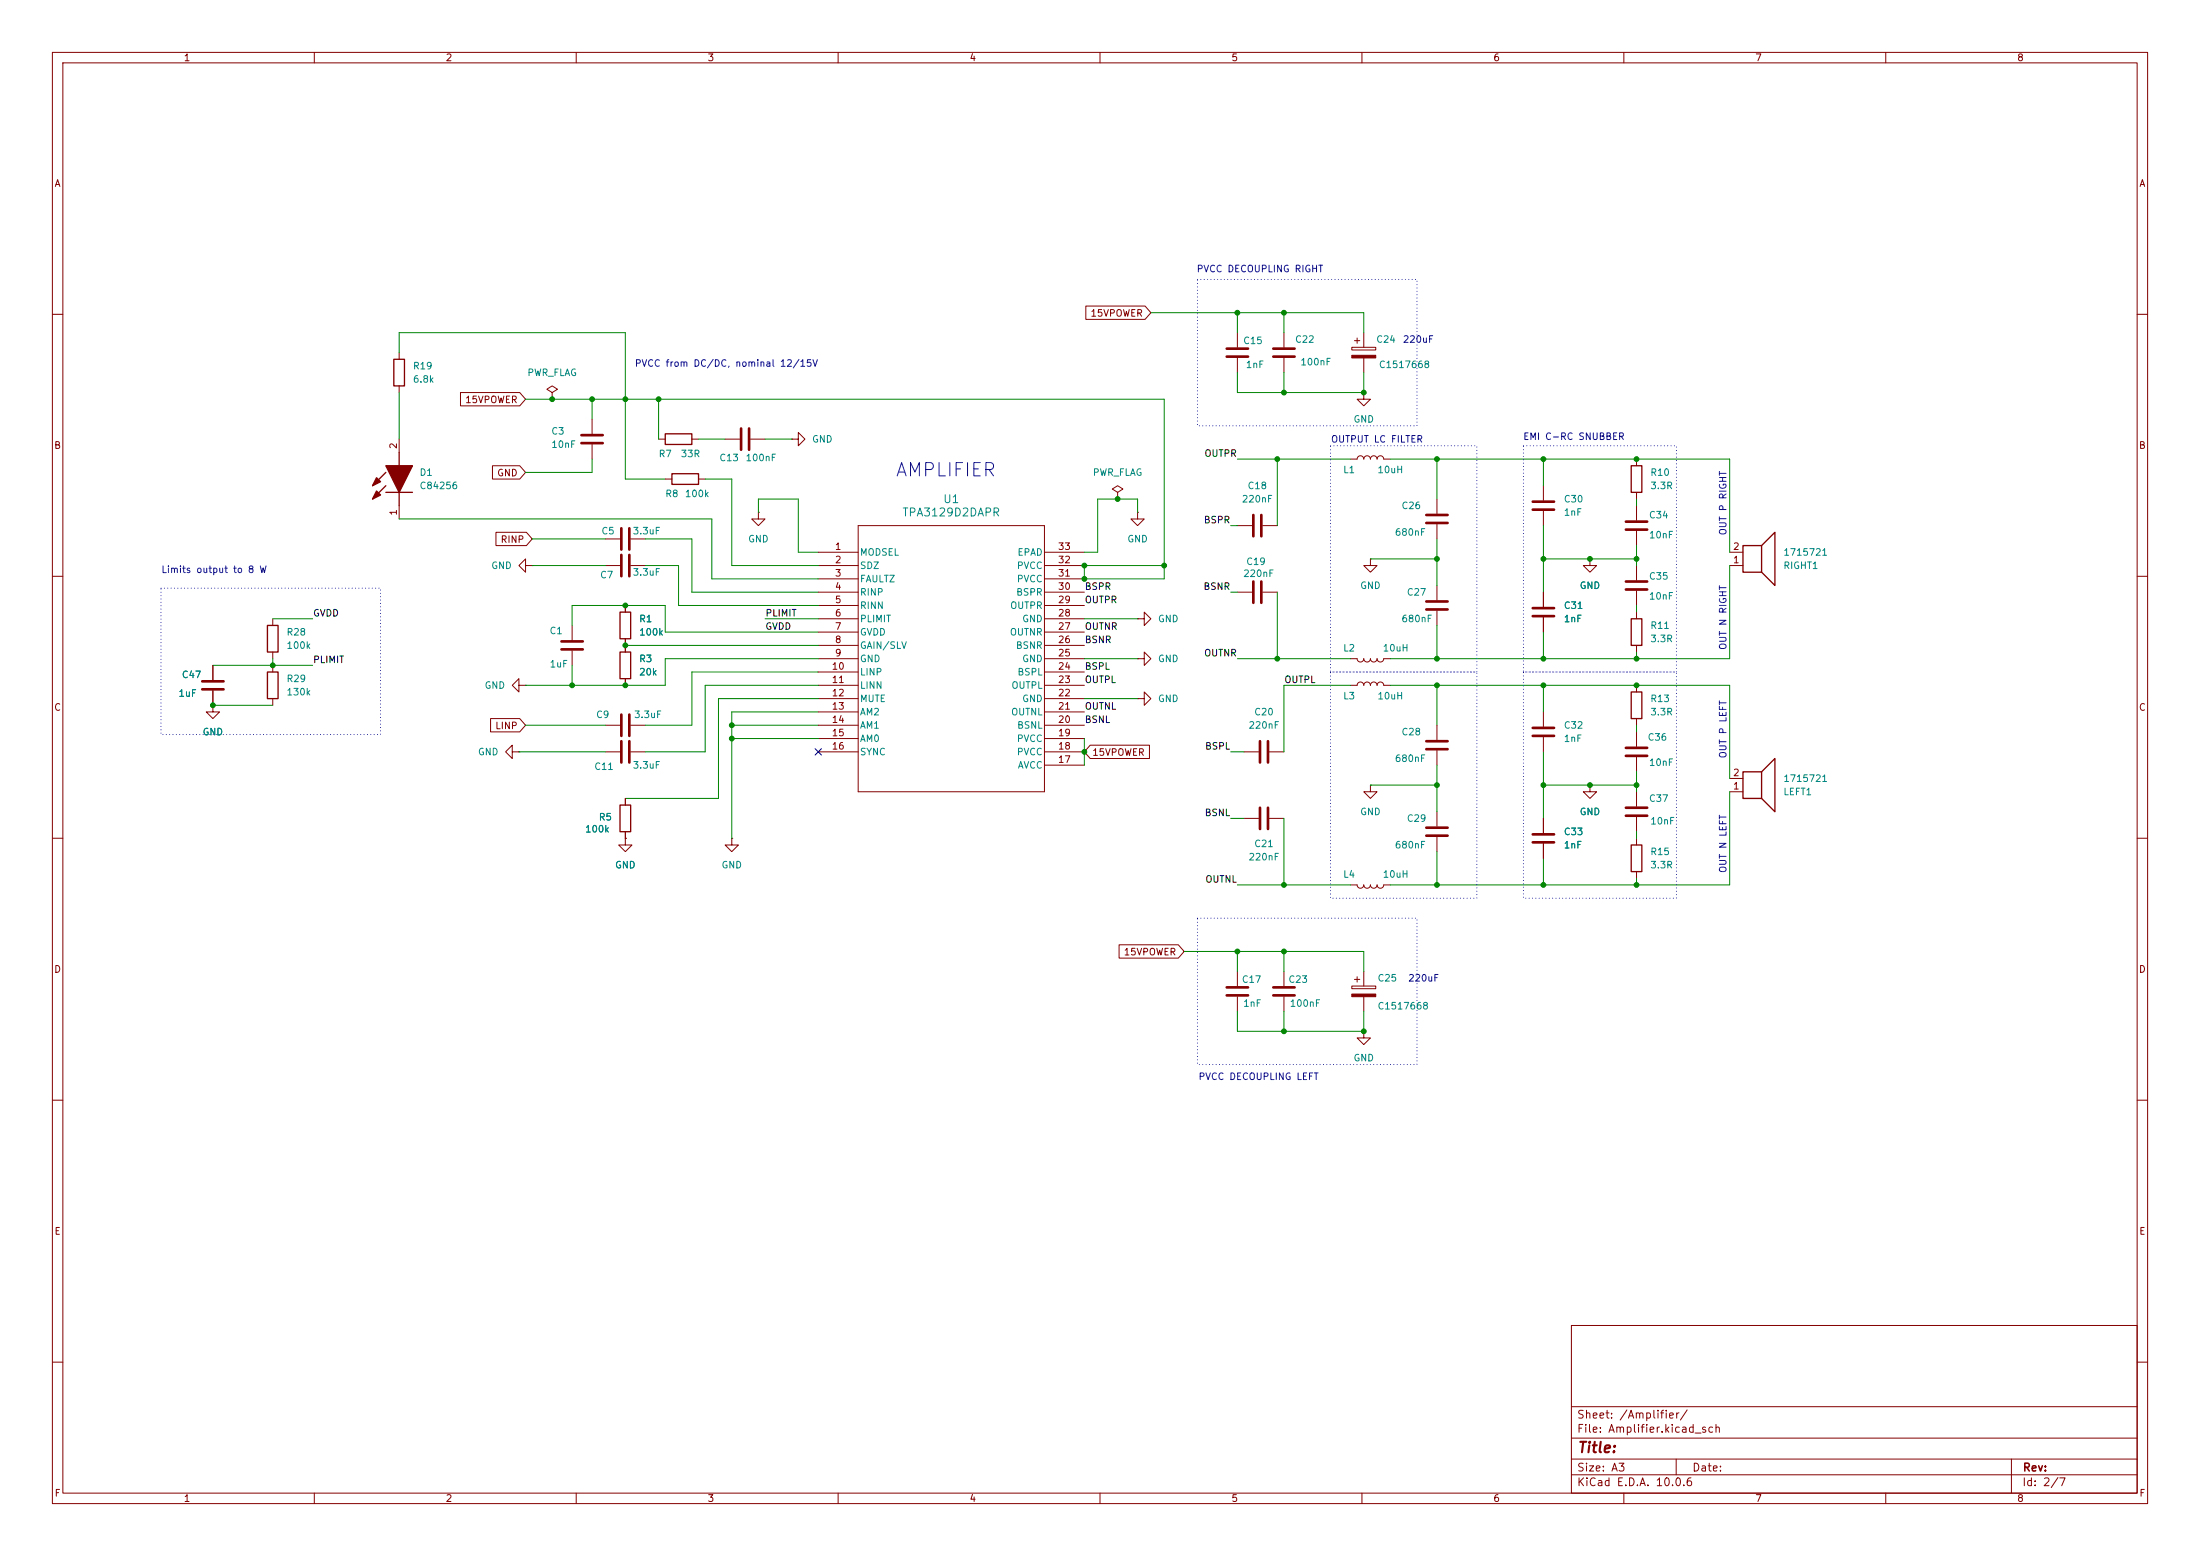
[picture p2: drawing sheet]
<svg xmlns="http://www.w3.org/2000/svg" width="420mm" height="297mm" viewBox="0 0 420 297" stroke-linecap="round" stroke-linejoin="round" font-family="sans-serif">
<g fill="none" stroke="#840000" stroke-width=".19">
<path d="M10 10h400v277h-400zM12 12h396v273h-396zM60 10v2M110 10v2M160 10v2M210 10v2M260 10v2M310 10v2M360 10v2M207.3 58.4h11.3l1.1 1.3-1.1 1.3h-11.3zM10 60h2M76.2 67.3v1.3"/>
<path d="M76.2 73.7v1.2M87.9 74.9h11.3l1.1 1.3-1.1 1.3h-11.3zM105.4 74.9l1-.6-1-.6-1 .6 1 .6v1.3M105.4 76.2h.1M236.2 63.5v2.8M236.2 68.3v2.8M245.1 63.5v2.8M245.1 68.3v2.8M258.1 66.3h4.5v.5h-4.5zM258.6 65h1M259.1 64.5v1M260.3 74.9v1.3h1.3l-1.3 1.3-1.2-1.3h1.2"/>
<path d="M260.3 74.9h.1M260.3 63.5v2.8M260.3 68.3v2.8M408 60h2M76.2 83.8v2.6M76.2 96.5v2.6M94 88.9h5.2l1.1 1.3-1.1 1.2h-5.2zM113 80v2.8M113 84.8v2.8M125.7 83.8h1.3M127 91.4h1.3M132.1 83.8h1.2"/>
<path d="M133.3 91.4h1.3M138.4 83.8h2.8M143.3 83.8h2.7M144.8 97.8v1.3h1.2l-1.2 1.2-1.3-1.2h1.3M144.8 97.8h.1M151.1 83.8h1.3v-1.2l1.3 1.2-1.3 1.3v-1.3M151.1 83.8h.1M213.4 94l1-.7-1-.6-1.1 .6 1.1 .7v1.3M213.4 95.3h.1M217.2 97.8v1.3h1.2l-1.2 1.2-1.3-1.2h1.3M217.2 97.8h.1M257.8 87.6h1.3a.64 .64 0 0 1 .6-.6 .64 .64 0 0 1 .6 .6 .64 .64 0 0 1 .7-.6 .64 .64 0 0 1 .6 .6 .64 .64 0 0 1 .7-.6 .64 .64 0 0 1 .6 .6 .64 .64 0 0 1 .6-.6 .64 .64 0 0 1 .7 .6h1.2"/>
<path d="M274.3 95.3v2.7M294.6 92.7v2.8M294.6 97.5v2.8M312.4 87.6v1.3M312.4 94v1.3M312.4 96.5v2.8M10 110h2M52.1 118.1v1.3M94.7 101.6h5.8l1.1 1.3-1.1 1.2h-5.8zM100.3 108v-1.3l-1.2 1.3 1.2 1.2v-1.2h1.3M101.6 108h.1M109.2 119.4v2.8"/>
<path d="M115.6 108h2.8M115.6 102.9h2.8M119.4 115.6v1.2M120.4 108h2.8M120.4 102.9h2.8M156.2 108h7.6M156.2 105.4h7.6M156.2 113h7.6M156.2 115.6h7.6M156.2 110.5h7.6M156.2 118.1h7.6M163.8 100.3h35.6v50.8h-35.6z"/>
<path d="M199.4 108h7.6M199.4 105.4h7.6M199.4 113h7.6M199.4 115.6h7.6M199.4 110.5h7.6M199.4 118.1h7.6M217.2 118.1h1.2v-1.3l1.3 1.3-1.3 1.3v-1.3M217.2 118.1h.1M236.2 113h2.8M236.2 100.3h2.8M241 113h2.8M241 100.3h2.8"/>
<path d="M261.6 106.7v1.3h1.3l-1.3 1.2-1.3-1.2h1.3M261.6 106.7h.1M274.3 100.1v2.8M274.3 111.8v2.8M274.3 116.6v2.8M294.6 113v2.8M294.6 117.9v2.8M303.5 106.7v1.3h1.3l-1.3 1.2-1.2-1.2h1.2M303.5 106.7h.1M312.4 101.3v2.8M312.4 108v2.7M312.4 112.8v2.8"/>
<path d="M312.4 116.8v1.3M330.2 108h2.5M330.2 105.4h2.5M408 110h2M40.6 134.6v1.3h1.3l-1.3 1.3-1.2-1.3h1.2M40.6 134.6h.1M40.6 127v2.8M40.6 131.8v2.8M52.1 124.5v1.2M52.1 127v1.3M52.1 133.4v1.2M93.7 137.2h5.5l1.1 1.2-1.1 1.3h-5.5z"/>
<path d="M99.1 130.8v-1.3l-1.3 1.3 1.3 1.3v-1.3h1.2M100.3 130.8h.1M109.2 124.2v2.8M115.6 138.4h2.8M119.4 121.9v2.6M119.4 129.5v1.3M120.4 138.4h2.8M156.2 130.8h7.6M156.2 125.7h7.6M156.2 138.4h7.6M156.2 120.7h7.6M156.2 135.9h7.6"/>
<path d="M156.2 123.2h7.6M156.2 128.3h7.6M156.2 133.4h7.6M199.4 130.8h7.6M199.4 125.7h7.6M199.4 138.4h7.6M199.4 120.7h7.6M199.4 135.9h7.6M199.4 123.2h7.6M199.4 128.3h7.6M199.4 133.4h7.6M217.2 133.4h1.2v-1.3l1.3 1.3-1.3 1.2v-1.2"/>
<path d="M217.2 133.4h.1M217.2 125.7h1.2v-1.2l1.3 1.2-1.3 1.3v-1.3M217.2 125.7h.1M257.8 130.8h1.3a.64 .64 0 0 1 .6-.6 .64 .64 0 0 1 .6 .6 .64 .64 0 0 1 .7-.6 .64 .64 0 0 1 .6 .6 .64 .64 0 0 1 .7-.6 .64 .64 0 0 1 .6 .6 .64 .64 0 0 1 .6-.6 .64 .64 0 0 1 .7 .6h1.2M257.8 125.7h1.3a.64 .64 0 0 0 .6 .7 .64 .64 0 0 0 .6-.7 .64 .64 0 0 0 .7 .7 .64 .64 0 0 0 .6-.7 .64 .64 0 0 0 .7 .7 .64 .64 0 0 0 .6-.7 .64 .64 0 0 0 .6 .7 .64 .64 0 0 0 .7-.7h1.2M274.3 138.4v2.8M294.6 135.9v2.8M312.4 123.2v1.3M312.4 130.8v1.3M312.4 137.2v1.2M312.4 139.7v2.8M10 160h2"/>
<path d="M97.8 143.5v-1.3l-1.3 1.3 1.3 1.3v-1.3h1.3M99.1 143.5h.1M115.6 143.5h2.8M119.4 152.4v1.3M119.4 158.8v1.2M120.4 143.5h2.8M156.2 143.5h7.6M156.2 141h7.6M199.4 143.5h7.6M199.4 141h7.6M199.4 146.1h7.6M208.1 142.2h11.3v2.6h-11.3l-1.1-1.3z"/>
<path d="M237.5 143.5h2.8M237.5 156.2h2.8M242.3 143.5h2.8M242.3 156.2h2.8M261.6 149.9v1.2h1.3l-1.3 1.3-1.3-1.3h1.3M261.6 149.9h.1M274.3 143.3v2.8M274.3 154.9v2.8M274.3 159.8v2.8M294.6 140.7v2.8M294.6 156.2v2.8M303.5 149.9v1.2h1.3l-1.3 1.3-1.2-1.3h1.2"/>
<path d="M303.5 149.9h.1M312.4 144.5v2.8M312.4 151.1v2.8M312.4 156v2.8M330.2 151.1h2.5M330.2 148.6h2.5M408 160h2M119.4 160v1.3h1.2l-1.2 1.3-1.3-1.3h1.3M119.4 160h.1M139.7 160v1.3h1.3l-1.3 1.3-1.3-1.3h1.3M139.7 160h.1M257.8 168.9h1.3a.64 .64 0 0 0 .6 .6 .64 .64 0 0 0 .6-.6 .64 .64 0 0 0 .7 .6 .64 .64 0 0 0 .6-.6 .64 .64 0 0 0 .7 .6 .64 .64 0 0 0 .6-.6 .64 .64 0 0 0 .6 .6 .64 .64 0 0 0 .7-.6h1.2"/>
<path d="M294.6 161v2.8M312.4 160v1.3M312.4 166.4v1.2M213.6 180.3h11.3l1.2 1.3-1.2 1.3h-11.3zM236.2 185.4v2.8M236.2 190.2v2.8M245.1 185.4v2.8M245.1 190.2v2.8M258.1 188.2h4.5v.5h-4.5zM258.6 186.9h1M259.1 186.4v1.1M260.3 196.9v1.2h1.3l-1.3 1.3-1.2-1.3h1.2"/>
<path d="M260.3 196.9h.1M260.3 185.4v2.8M260.3 190.2v2.8M10 210h2M408 210h2M300 253h108v32h-108zM10 260h2M300 278.5h108M300 274.5h108M300 268.5h108M320 278.5v3M384 278.5v6.5"/>
<path d="M408 260h2M60 285v2M110 285v2M160 285v2M210 285v2M260 285v2M300 281.5h108M310 285v2M360 285v2"/>
</g>
<g fill="none" stroke="#840000" stroke-width=".51">
<path d="M234.2 66.5h4.1M234.2 68.1h4.1M243.1 66.5h4M243.1 68.1h4M111 83.1h4.1M111 84.6h4.1M141.5 81.8v4.1M143 81.8v4.1M239.3 98.3v4.1M240.8 98.3v4.1M272.3 98.3h4.1M272.3 99.8h4.1"/>
<path d="M292.6 95.8h4.1M292.6 97.3h4.1M310.4 99.6h4.1M118.6 100.8v4.1M118.6 105.9v4.1M120.1 100.8v4.1M120.1 105.9v4.1M239.3 111v4.1M240.8 111v4.1M272.3 114.8h4.1M272.3 116.3h4.1M292.6 116.1h4.1"/>
<path d="M292.6 117.6h4.1M310.4 111h4.1M310.4 112.5h4.1M310.4 101.1h4.1M38.6 130h4.1M38.6 131.6h4.1M107.2 122.4h4.1M107.2 124h4.1M118.6 136.4v4.1M120.1 136.4v4.1M292.6 138.9h4.1M118.6 141.5v4"/>
<path d="M120.1 141.5v4M240.5 141.5v4M240.5 154.2v4M242.1 141.5v4M242.1 154.2v4M272.3 141.5h4.1M272.3 143h4.1M272.3 158h4.1M272.3 159.5h4.1M292.6 140.5h4.1M292.6 159.3h4.1M310.4 142.7h4.1"/>
<path d="M310.4 144.3h4.1M310.4 154.2h4.1M310.4 155.7h4.1M292.6 160.8h4.1M234.2 188.5h4.1M234.2 190h4.1M243.1 188.5h4M243.1 190h4"/>
</g>
<g fill="none" stroke="#840000" stroke-width=".25">
<path d="M75.2 68.6h2v5.1h-2zM73.7 94h5M73.7 92.7l-2.6 2.6M73.7 90.2l-2.6 2.5M76.2 86.4v2.5M76.2 94v2.5M127 82.8h5.1v2h-5.1zM128.3 90.4h5v2.1h-5zM311.4 88.9h2v5.1h-2zM51.1 119.4h2v5.1h-2zM118.4 116.8h2v5.1h-2zM311.4 118.1h2v5.1h-2z"/>
<path d="M332.7 104.1h3.6v5.1h-3.6zM336.3 104.1l2.5-2.5v10.2l-2.5-2.6M51.1 128.3h2v5.1h-2zM118.4 124.5h2v5h-2zM311.4 132.1h2v5.1h-2zM118.4 153.7h2v5.1h-2zM332.7 147.3h3.6v5.1h-3.6zM336.3 147.3l2.5-2.5v10.1l-2.5-2.5M311.4 161.3h2v5.1h-2z"/>
</g>
<g fill="#840000" stroke="#840000" stroke-width=".25">
<path d="M73.7 88.9h5l-2.5 5.1z"/>
<path d="M71.9 93.7l.7 .8-1.5 .8z"/>
<path d="M71.9 91.2l.7 .7-1.5 .8z"/>
</g>
<g fill="#840000" stroke="#840000" stroke-width=".19">
<path d="M258.1 67.8h4.5v.5h-4.5z"/>
<path d="M258.1 189.7h4.5v.5h-4.5z"/>
</g>
<g fill="none" stroke="#008400" stroke-width=".19">
<path d="M219.7 59.7h40.6v3.8M236.2 59.7v3.8M245.1 59.7v3.8M76.2 67.3v-3.8h43.2v27.9h7.6M76.2 74.9v8.9M100.3 76.2h121.9v34.3h-15.2v-2.5h15.2M113 76.2v3.8M125.7 76.2v7.6M236.2 71.1v3.8h24.1v-3.8M245.1 71.1v3.8M76.2 99.1h59.7v11.4h20.3M113 87.6v2.6h-12.7"/>
<path d="M133.3 83.8h5.1M134.6 91.4h5.1v16.6h16.5M144.8 97.8v-2.5h7.6v10.1h3.8M146 83.8h5.1M217.2 97.8v-2.5h-7.7v10.1h-2.5M236.2 87.6h21.6M243.8 87.6v12.7M265.4 87.6h64.8v17.8M274.3 87.6v7.7M294.6 87.6v5.1M312.4 95.3v1.2M52.1 118.1h7.6"/>
<path d="M101.6 108h14M101.6 102.9h14M109.2 119.4v-3.8h17.8v5.1h29.2M123.2 108h6.3v7.6h26.7M123.2 102.9h8.9v10.1h24.1M146 118.1h10.2M207 118.1h10.2M234.9 113h1.3M234.9 100.3h1.3M243.8 113v12.7M261.6 106.7h12.7M274.3 102.9v8.9"/>
<path d="M274.3 119.4v6.3M294.6 100.3v12.7M294.6 106.7h17.8M312.4 104.1v3.9M312.4 115.6v1.2M330.2 108v17.7h-64.8M40.6 127h19.1M40.6 134.6h11.5M52.1 125.7v1.3M100.3 138.4h15.3M109.2 127v3.8M119.4 123.2h36.8"/>
<path d="M139.7 138.4h16.5M156.2 128.3h-24.1v10.1h-8.9M156.2 133.4h-19v19h-17.8M156.2 125.7h-29.2v5.1h-26.7M156.2 130.8h-21.6v12.7h-11.4M156.2 135.9h-16.5v24.1M207 125.7h10.2M207 133.4h10.2M236.2 125.7h21.6M257.8 130.8h-12.7v12.7M265.4 130.8h64.8v17.8M274.3 130.8v7.6"/>
<path d="M294.6 120.7v5M294.6 130.8v5.1M312.4 124.5v1.2M312.4 138.4v1.3M99.1 143.5h16.5M139.7 141h16.5M207 141v5.1M234.9 143.5h2.6M234.9 156.2h2.6M245.1 156.2v12.7M261.6 149.9h12.7M274.3 146.1v8.8"/>
<path d="M294.6 143.5v12.7M294.6 149.9h17.8M312.4 147.3v3.8M312.4 158.8v1.2M330.2 151.1v17.8h-64.8M236.2 168.9h21.6M274.3 162.6v6.3M294.6 163.8v5.1M312.4 167.6v1.3M226.1 181.6h34.2v3.8M236.2 181.6v3.8M236.2 193v3.9h24.1v-3.9"/>
<path d="M245.1 181.6v3.8M245.1 193v3.9"/>
</g>
<path d="M155.6 142.9l1.2 1.2M156.8 142.9l-1.2 1.2" fill="none" stroke="#000084" stroke-width=".19"/>
<path d="M228.6 53.3h41.9v28h-41.9zM254 85.1h27.9v43.2h-27.9zM290.8 85.1h29.2v43.2h-29.2zM30.7 112.3h41.9v27.9h-41.9zM254 128.3h27.9v43.2h-27.9zM290.8 128.3h29.2v43.2h-29.2zM228.6 175.3h41.9v27.9h-41.9z" fill="none" stroke="#0000c2" stroke-width=".19" stroke-dasharray="0 .6"/>
<g fill="#008400" stroke="#008400" stroke-width=".19">
<circle cx="119.4" cy="76.2" r=".46"/>
<circle cx="125.7" cy="76.2" r=".46"/>
<circle cx="113" cy="76.2" r=".46"/>
<circle cx="105.4" cy="76.2" r=".46"/>
<circle cx="245.1" cy="59.7" r=".46"/>
<circle cx="236.2" cy="59.7" r=".46"/>
<circle cx="207" cy="110.5" r=".46"/>
<circle cx="207" cy="108" r=".46"/>
<circle cx="243.8" cy="87.6" r=".46"/>
<circle cx="243.8" cy="125.7" r=".46"/>
<circle cx="213.4" cy="95.3" r=".46"/>
<circle cx="222.2" cy="108" r=".46"/>
<circle cx="119.4" cy="115.6" r=".46"/>
<circle cx="119.4" cy="123.2" r=".46"/>
<circle cx="139.7" cy="141" r=".46"/>
<circle cx="119.4" cy="130.8" r=".46"/>
<circle cx="40.6" cy="134.6" r=".46"/>
<circle cx="52.1" cy="127" r=".46"/>
<circle cx="109.2" cy="130.8" r=".46"/>
<circle cx="139.7" cy="138.4" r=".46"/>
<circle cx="245.1" cy="196.9" r=".46"/>
<circle cx="274.3" cy="168.9" r=".46"/>
<circle cx="245.1" cy="181.6" r=".46"/>
<circle cx="236.2" cy="181.6" r=".46"/>
<circle cx="260.3" cy="196.9" r=".46"/>
<circle cx="294.6" cy="168.9" r=".46"/>
<circle cx="260.3" cy="74.9" r=".46"/>
<circle cx="274.3" cy="87.6" r=".46"/>
<circle cx="274.3" cy="106.7" r=".46"/>
<circle cx="245.1" cy="74.9" r=".46"/>
<circle cx="207" cy="143.5" r=".46"/>
<circle cx="245.1" cy="168.9" r=".46"/>
<circle cx="274.3" cy="149.9" r=".46"/>
<circle cx="303.5" cy="149.9" r=".46"/>
<circle cx="312.4" cy="168.9" r=".46"/>
<circle cx="312.4" cy="149.9" r=".46"/>
<circle cx="312.4" cy="130.8" r=".46"/>
<circle cx="294.6" cy="130.8" r=".46"/>
<circle cx="312.4" cy="125.7" r=".46"/>
<circle cx="294.6" cy="149.9" r=".46"/>
<circle cx="274.3" cy="130.8" r=".46"/>
<circle cx="274.3" cy="125.7" r=".46"/>
<circle cx="303.5" cy="106.7" r=".46"/>
<circle cx="312.4" cy="106.7" r=".46"/>
<circle cx="312.4" cy="87.6" r=".46"/>
<circle cx="294.6" cy="87.6" r=".46"/>
<circle cx="294.6" cy="125.7" r=".46"/>
<circle cx="294.6" cy="106.7" r=".46"/>
</g>
<text font-size="2.5" fill="#0000c2" x="170.8" y="91.6">AMPLIFIER</text>
<text font-size="2" fill="#840000" x="301" y="277.8">Title:</text>
<g font-size="1.5" fill="#008484">
<text x="172.1" y="98.9">TPA3129D2DAPR</text>
<text x="179.9" y="96.4">U1</text>
</g>
<g font-size="1.5" fill="#840000">
<text x="300.9" y="273.8">File: Amplifier.kicad_sch</text>
<text x="300.9" y="271.1">Sheet: /Amplifier/</text>
<text x="300.9" y="281.2">Size: A3</text>
<text x="322.9" y="281.2">Date:</text>
<text x="386" y="281.2">Rev:</text>
<text x="300.9" y="284">KiCad E.D.A. 10.0.6</text>
<text x="385.9" y="284">Id: 2/7</text>
</g>
<g font-size="1.3" fill="#840000">
<text x="35" y="12">1</text>
<text x="85" y="12">2</text>
<text x="135" y="12">3</text>
<text x="185" y="12">4</text>
<text x="235" y="12">5</text>
<text x="285" y="12">6</text>
<text x="335" y="12">7</text>
<text x="385" y="12">8</text>
<text x="10.3" y="36">A</text>
<text x="408.3" y="36">A</text>
<text x="208.1" y="60.7">15VPOWER</text>
<text x="88.7" y="77.3">15VPOWER</text>
<text x="10.2" y="86">B</text>
<text x="76.1" y="85.8" transform="rotate(-90 76.1 85.8)">2</text>
<text x="408.2" y="86">B</text>
<text x="94.8" y="91.2">GND</text>
<text x="76.1" y="98.5" transform="rotate(-90 76.1 98.5)">1</text>
<text x="95.5" y="103.9">RINP</text>
<text x="159.3" y="105.3">1</text>
<text x="159.3" y="107.8">2</text>
<text x="201.9" y="107.8">32</text>
<text x="201.9" y="105.3">33</text>
<text x="330.7" y="107.8">1</text>
<text x="330.7" y="105.3">2</text>
<text x="159.3" y="110.4">3</text>
<text x="159.3" y="112.9">4</text>
<text x="201.9" y="112.9">30</text>
<text x="201.9" y="110.4">31</text>
<text x="159.3" y="115.4">5</text>
<text x="159.3" y="118">6</text>
<text x="201.9" y="115.4">29</text>
<text x="201.9" y="118">28</text>
<text x="159.3" y="120.5">7</text>
<text x="159.3" y="123.1">8</text>
<text x="159.3" y="125.6">9</text>
<text x="201.9" y="125.6">25</text>
<text x="201.9" y="123.1">26</text>
<text x="201.9" y="120.5">27</text>
<text x="158.7" y="128.1">10</text>
<text x="158.7" y="130.7">11</text>
<text x="201.9" y="130.7">23</text>
<text x="201.9" y="128.1">24</text>
<text x="10.2" y="136">C</text>
<text x="158.7" y="133.2">12</text>
<text x="158.7" y="135.8">13</text>
<text x="201.9" y="135.8">21</text>
<text x="201.9" y="133.2">22</text>
<text x="408.2" y="136">C</text>
<text x="94.4" y="139.5">LINP</text>
<text x="158.7" y="138.3">14</text>
<text x="158.7" y="140.8">15</text>
<text x="158.7" y="143.4">16</text>
<text x="201.9" y="143.4">18</text>
<text x="201.9" y="140.8">19</text>
<text x="201.9" y="138.3">20</text>
<text x="201.9" y="145.9">17</text>
<text x="208.4" y="144.6">15VPOWER</text>
<text x="330.7" y="148.5">2</text>
<text x="330.7" y="151">1</text>
<text x="10.2" y="186">D</text>
<text x="214.4" y="182.7">15VPOWER</text>
<text x="408.2" y="186">D</text>
<text x="10.3" y="236">E</text>
<text x="408.3" y="236">E</text>
<text x="10.3" y="286">F</text>
<text x="35" y="287">1</text>
<text x="85" y="287">2</text>
<text x="135" y="287">3</text>
<text x="185" y="287">4</text>
<text x="235" y="287">5</text>
<text x="285" y="287">6</text>
<text x="335" y="287">7</text>
<text x="385" y="287">8</text>
<text x="408.3" y="286">F</text>
</g>
<g font-size="1.3" fill="#0000c2">
<text x="228.3" y="52.3">PVCC DECOUPLING RIGHT</text>
<text x="267.7" y="65.7">220uF</text>
<text x="121.1" y="70.3">PVCC from DC/DC, nominal 12/15V</text>
<text x="254" y="84.8">OUTPUT LC FILTER</text>
<text x="290.7" y="84.3">EMI C-RC SNUBBER</text>
<text x="329.9" y="102.3" transform="rotate(-90 329.9 102.3)">OUT P RIGHT</text>
<text x="30.7" y="109.7">Limits output to 8 W</text>
<text x="329.9" y="124.2" transform="rotate(-90 329.9 124.2)">OUT N RIGHT</text>
<text x="329.9" y="144.9" transform="rotate(-90 329.9 144.9)">OUT P LEFT</text>
<text x="329.9" y="166.7" transform="rotate(-90 329.9 166.7)">OUT N LEFT</text>
<text x="268.7" y="187.7">220uF</text>
<text x="228.7" y="206.4">PVCC DECOUPLING LEFT</text>
</g>
<g font-size="1.3" fill="#008484">
<text x="237.2" y="66">C15</text>
<text x="247.1" y="65.7">C22</text>
<text x="262.6" y="65.7">C24</text>
<text x="78.7" y="70.8">R19</text>
<text x="237.7" y="70.6">1nF</text>
<text x="248.1" y="70.1">100nF</text>
<text x="263.1" y="70.6">C1517668</text>
<text x="78.7" y="73.4">6.8k</text>
<text x="100.6" y="72.1">PWR_FLAG</text>
<text x="105.1" y="83.3">C3</text>
<text x="258.3" y="81">GND</text>
<text x="105.1" y="85.8">10nF</text>
<text x="125.6" y="87.6">R7</text>
<text x="129.9" y="87.6">33R</text>
<text x="137.2" y="88.3">C13</text>
<text x="142.2" y="88.3">100nF</text>
<text x="154.9" y="84.8">GND</text>
<text x="80" y="91.1">D1</text>
<text x="80" y="93.7">C84256</text>
<text x="126.9" y="95.2">R8</text>
<text x="130.6" y="95.2">100k</text>
<text x="208.5" y="91.1">PWR_FLAG</text>
<text x="238.1" y="93.7">C18</text>
<text x="256.3" y="90.6">L1</text>
<text x="262.9" y="90.6">10uH</text>
<text x="314.9" y="91.1">R10</text>
<text x="314.9" y="93.7">3.3R</text>
<text x="237" y="96.2">220nF</text>
<text x="267.4" y="97.5">C26</text>
<text x="298.4" y="96.2">C30</text>
<text x="298.4" y="98.8">1nF</text>
<text x="314.7" y="99.3">C34</text>
<text x="114.7" y="102.3">C5</text>
<text x="120.7" y="102.3">3.3uF</text>
<text x="142.7" y="103.8">GND</text>
<text x="164.1" y="106.4">MODSEL</text>
<text x="194.1" y="106.4">EPAD</text>
<text x="215.1" y="103.8">GND</text>
<text x="266.2" y="102.6">680nF</text>
<text x="314.7" y="103.1">10nF</text>
<text x="340.3" y="106.4">1715721</text>
<text x="93.7" y="108.9">GND</text>
<text x="114.5" y="110.7">C7</text>
<text x="120.7" y="110.2">3.3uF</text>
<text x="164.1" y="108.9">SDZ</text>
<text x="164.1" y="111.5">FAULTZ</text>
<text x="164.1" y="114">RINP</text>
<text x="193.9" y="114">BSPR</text>
<text x="194" y="111.5">PVCC</text>
<text x="194" y="108.9">PVCC</text>
<text x="237.2" y="110.4">220nF</text>
<text x="237.8" y="108.2">C19</text>
<text x="259.6" y="112.7">GND</text>
<text x="268.5" y="114">C27</text>
<text x="301.5" y="112.7">GND</text>
<text x="314.7" y="110.9">C35</text>
<text x="340.3" y="108.9">RIGHT1</text>
<text x="121.9" y="119.1">R1</text>
<text x="164.1" y="116.5">RINN</text>
<text x="164.1" y="119.1">PLIMIT</text>
<text x="192.7" y="116.5">OUTPR</text>
<text x="195" y="119.1">GND</text>
<text x="221" y="119.1">GND</text>
<text x="267.4" y="119.1">680nF</text>
<text x="298.4" y="116.5">C31</text>
<text x="298.4" y="119.1">1nF</text>
<text x="314.7" y="114.8">10nF</text>
<text x="54.6" y="121.6">R28</text>
<text x="54.6" y="124.2">100k</text>
<text x="104.8" y="121.4">C1</text>
<text x="121.9" y="121.6">100k</text>
<text x="164.1" y="121.6">GVDD</text>
<text x="164.1" y="124.2">GAIN/SLV</text>
<text x="192.7" y="121.6">OUTNR</text>
<text x="193.8" y="124.2">BSNR</text>
<text x="256.3" y="124.7">L2</text>
<text x="263.9" y="124.7">10uH</text>
<text x="314.9" y="120.3">R11</text>
<text x="314.9" y="122.9">3.3R</text>
<text x="34.6" y="129.7">C47</text>
<text x="54.6" y="130.5">R29</text>
<text x="92.4" y="131.8">GND</text>
<text x="104.8" y="127.7">1uF</text>
<text x="121.9" y="126.7">R3</text>
<text x="121.9" y="129.2">20k</text>
<text x="164.1" y="126.7">GND</text>
<text x="164.1" y="129.2">LINP</text>
<text x="164.1" y="131.8">LINN</text>
<text x="193" y="131.8">OUTPL</text>
<text x="194.1" y="129.2">BSPL</text>
<text x="195" y="126.7">GND</text>
<text x="221" y="126.7">GND</text>
<text x="34" y="133.3">1uF</text>
<text x="54.6" y="133">130k</text>
<text x="113.7" y="137.4">C9</text>
<text x="120.9" y="137.4">3.3uF</text>
<text x="164.1" y="134.3">MUTE</text>
<text x="164.1" y="136.9">AM2</text>
<text x="192.9" y="136.9">OUTNL</text>
<text x="195" y="134.3">GND</text>
<text x="221" y="134.3">GND</text>
<text x="239.3" y="136.9">C20</text>
<text x="256.3" y="133.8">L3</text>
<text x="262.9" y="133.8">10uH</text>
<text x="314.9" y="134.3">R13</text>
<text x="314.9" y="136.9">3.3R</text>
<text x="38.6" y="140.7">GND</text>
<text x="164.1" y="139.4">AM1</text>
<text x="164.1" y="141.9">AM0</text>
<text x="194" y="141.9">PVCC</text>
<text x="194.1" y="139.4">BSNL</text>
<text x="238.2" y="139.4">220nF</text>
<text x="267.4" y="140.7">C28</text>
<text x="298.4" y="139.4">C32</text>
<text x="298.4" y="141.9">1nF</text>
<text x="314.4" y="141.7">C36</text>
<text x="91.1" y="144.5">GND</text>
<text x="113.3" y="147.3">C11</text>
<text x="120.7" y="147">3.3uF</text>
<text x="164.1" y="144.5">SYNC</text>
<text x="194" y="144.5">PVCC</text>
<text x="194.2" y="147">AVCC</text>
<text x="266.2" y="145.7">680nF</text>
<text x="314.7" y="146.5">10nF</text>
<text x="340.3" y="149.6">1715721</text>
<text x="259.6" y="155.9">GND</text>
<text x="301.5" y="155.9">GND</text>
<text x="314.7" y="153.4">C37</text>
<text x="340.3" y="152.1">LEFT1</text>
<text x="111.6" y="159.2">100k</text>
<text x="114.2" y="156.9">R5</text>
<text x="239.3" y="162">C21</text>
<text x="268.5" y="157.2">C29</text>
<text x="298.4" y="159.7">C33</text>
<text x="314.9" y="157.7">10nF</text>
<text x="117.3" y="166.1">GND</text>
<text x="137.6" y="166.1">GND</text>
<text x="238.2" y="164.5">220nF</text>
<text x="256.3" y="167.8">L4</text>
<text x="263.9" y="167.8">10uH</text>
<text x="266.2" y="162.3">680nF</text>
<text x="298.4" y="162.3">1nF</text>
<text x="314.9" y="163.5">R15</text>
<text x="314.9" y="166.1">3.3R</text>
<text x="237" y="187.9">C17</text>
<text x="245.9" y="187.9">C23</text>
<text x="262.9" y="187.7">C25</text>
<text x="237.2" y="192.5">1nF</text>
<text x="246.1" y="192.5">100nF</text>
<text x="262.9" y="193">C1517668</text>
<text x="258.3" y="202.9">GND</text>
</g>
<g font-size="1.3">
<text x="229.8" y="87.5">OUTPR</text>
<text x="229.7" y="100.2">BSPR</text>
<text x="207" y="112.9">BSPR</text>
<text x="229.6" y="112.9">BSNR</text>
<text x="59.7" y="118">GVDD</text>
<text x="146" y="118">PLIMIT</text>
<text x="207" y="115.4">OUTPR</text>
<text x="146" y="120.5">GVDD</text>
<text x="207" y="123.1">BSNR</text>
<text x="207" y="120.5">OUTNR</text>
<text x="229.8" y="125.6">OUTNR</text>
<text x="59.7" y="126.9">PLIMIT</text>
<text x="207" y="130.7">OUTPL</text>
<text x="207" y="128.1">BSPL</text>
<text x="245.1" y="130.7">OUTPL</text>
<text x="207" y="135.8">OUTNL</text>
<text x="207" y="138.3">BSNL</text>
<text x="229.9" y="143.4">BSPL</text>
<text x="229.9" y="156.1">BSNL</text>
<text x="230" y="168.8">OUTNL</text>
</g>
</svg>
